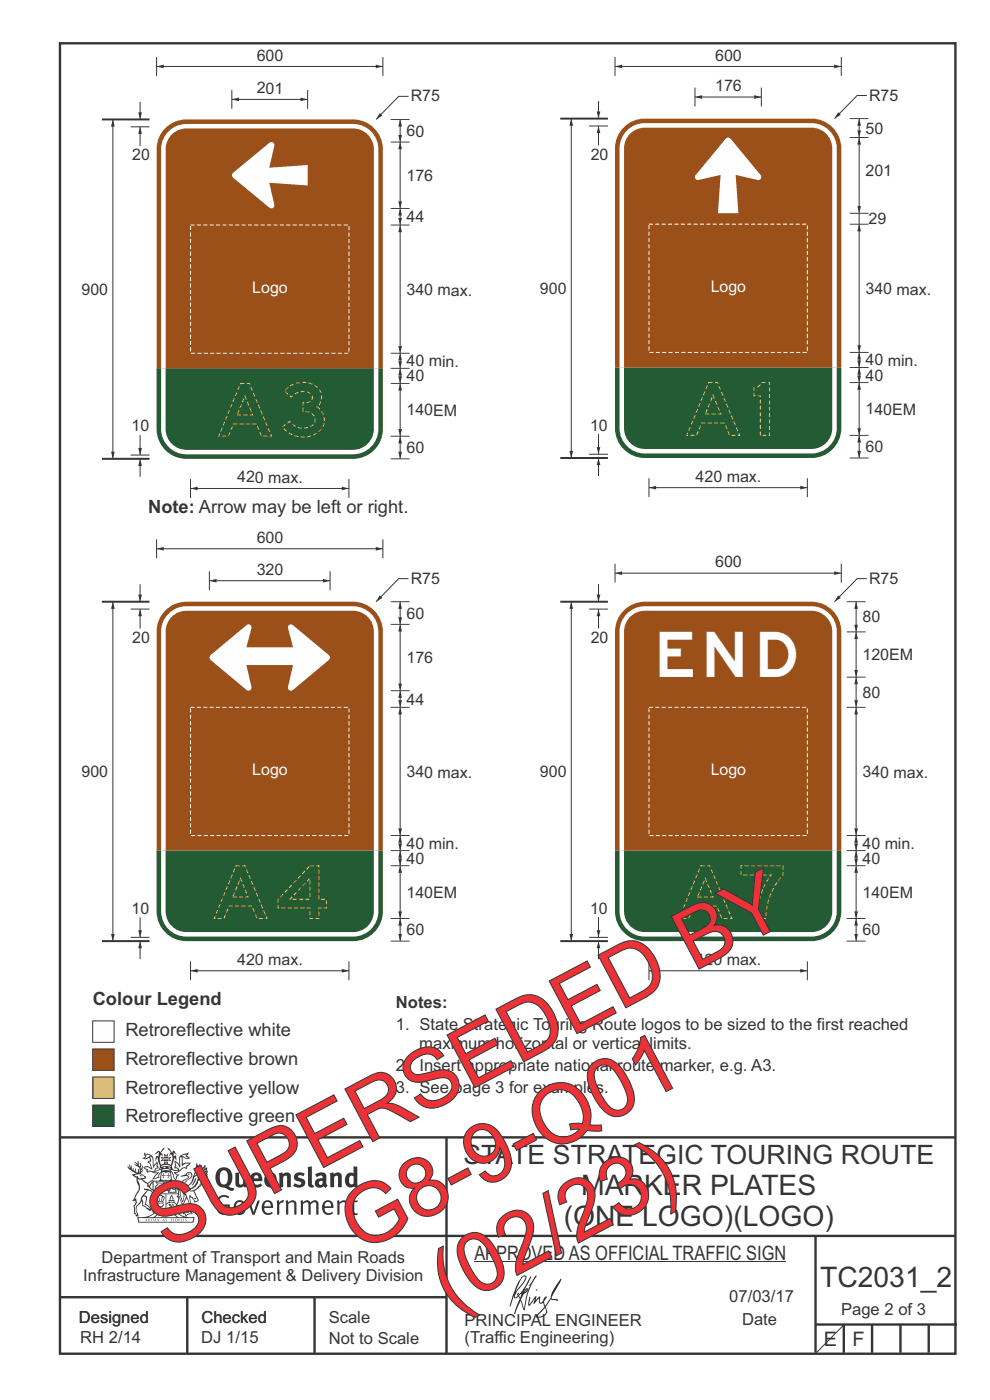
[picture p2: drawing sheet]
<svg xmlns="http://www.w3.org/2000/svg" width="210mm" height="297mm" viewBox="0 0 210 297" stroke-linecap="round" stroke-linejoin="round" font-family="sans-serif">
<g fill="none" stroke="#373435" stroke-width=".51">
<path d="M12.7 9.2h190v278h-190zM12.7 241.3h190M94.7 241.4v45.8M12.7 275.2h82M12.7 262.2h190.1M39.7 275.2v12M66.7 275.2v12M173 262.1v24.9M173 281h30M179 281v6M185 281v6M191 281v6"/>
<path d="M197 281v6"/>
</g>
<g fill="#373435">
<path d="M47 248.4a2.55 2.55 0 0 0 0 2.7l.3 .2a.81 .81 0 0 0 1-1v-.5a1.04 1.04 0 0 0-1.1-1.5zM46.3 248.1a1.82 1.82 0 0 1 2.1-.2 1.82 1.82 0 0 1 .9 1.8 2.29 2.29 0 0 1-.8 2l.7 .3h.5l-.2 .6a2.87 2.87 0 0 1-2-.7 2.12 2.12 0 0 1-1.7-3.1z" fill-rule="evenodd"/>
<path d="M49.9 248.9l.8-.2v2a.46 .46 0 0 0 .3 .6 .46 .46 0 0 0 .6-.3v-2.1l.7-.2v2.4l.2 .5-.5 .3-.3-.3a1.02 1.02 0 0 1-1.2 .3 1.02 1.02 0 0 1-.6-1.1z" fill-rule="evenodd"/>
<path d="M54 249.5l-.1 .5h.9a.49 .49 0 0 0-.2-.6 .49 .49 0 0 0-.6 .1zM53.4 249.1a1.34 1.34 0 0 1 1.6-.2 1.34 1.34 0 0 1 .6 1.5v.2h-1.7a.77 .77 0 0 0 .5 .8 .77 .77 0 0 0 .9-.4l.3 .5a1.59 1.59 0 0 1-2 .2 1.59 1.59 0 0 1-.5-2.1z" fill-rule="evenodd"/>
<path d="M57 249.5l-.1 .5h1a.49 .49 0 0 0-.2-.6 .49 .49 0 0 0-.7 .1zM56.4 249.1a1.34 1.34 0 0 1 1.6-.2 1.34 1.34 0 0 1 .7 1.5v.2h-1.8a.77 .77 0 0 0 .5 .8 .77 .77 0 0 0 .9-.4l.4 .5a1.59 1.59 0 0 1-2.1 .2 1.59 1.59 0 0 1-.5-2.1z" fill-rule="evenodd"/>
<path d="M59.2 248.9l.7-.2 .1 .4a.95 .95 0 0 1 1-.3 .95 .95 0 0 1 .7 .8v2.3h-.8v-2.3a.46 .46 0 0 0-.8 .1v2.2h-.8z" fill-rule="evenodd"/>
<path d="M62.6 249.1a1.75 1.75 0 0 1 2-.1l-.2 .5-.6-.2a.43 .43 0 0 0-.6 .3l.4 .3a1.04 1.04 0 0 1 1.2 1.1 1.04 1.04 0 0 1-1.4 1l-1.2-.4 .3-.6 1 .4 .4-.4a.88 .88 0 0 0-1-.5l-.4-.2-.1-.4z" fill-rule="evenodd"/>
<path d="M65.3 247.6l.8-.2 .1 3.8 .3 .2 .1 .4a.88 .88 0 0 1-1 0 .88 .88 0 0 1-.3-1z" fill-rule="evenodd"/>
<path d="M67.8 250.6a.43 .43 0 0 0-.1 .7 .43 .43 0 0 0 .7-.1v-.7zM66.8 249.1a1.7 1.7 0 0 1 2.4 .1v1.9l.3 .4-.4 .5-.5-.4a1.03 1.03 0 0 1-1.7-.1 1.03 1.03 0 0 1 .8-1.5h.7v-.4a.8 .8 0 0 0-1.2 .1z" fill-rule="evenodd"/>
<path d="M70 248.9l.7-.2 .1 .4a.95 .95 0 0 1 1-.3 .95 .95 0 0 1 .7 .8v2.3h-.8v-2.3a.46 .46 0 0 0-.8 .1v2.2h-.8z" fill-rule="evenodd"/>
<path d="M74.3 249.5a1.48 1.48 0 0 0 0 1.7h.5l.2-.1v-1.5l-.3-.2zM75 247.4l.8 .1 .1 4.4h-.7l-.1-.2a1.26 1.26 0 0 1-1.4 0 1.26 1.26 0 0 1-.5-1.3 1.29 1.29 0 0 1 .4-1.4 1.29 1.29 0 0 1 1.4-.1z" fill-rule="evenodd"/>
<path d="M46.4 253.9a1.72 1.72 0 0 1 2.3 0l-.3 .3a1.24 1.24 0 0 0-1.4-.2 1.24 1.24 0 0 0-.6 1.4 1.49 1.49 0 0 0 1.2 1.9l.7-.1v-1.3h-.8l-.1-.4h1.3v1.9a1.93 1.93 0 0 1-2.2 0 1.93 1.93 0 0 1-.7-2.2l.2-.8z" fill-rule="evenodd"/>
<path d="M50.4 255.1a1.65 1.65 0 0 0 .2 2.2 .99 .99 0 0 0 1-1.4 .78 .78 0 0 0-.4-.8 .78 .78 0 0 0-.8 0zM50 254.9a1.33 1.33 0 0 1 1.6-.1 1.33 1.33 0 0 1 .5 1.4 1.31 1.31 0 0 1-1.3 1.6 1.31 1.31 0 0 1-1.2-1.6v-.6z" fill-rule="evenodd"/>
<path d="M52.5 254.7l.4-.1 .9 2.6 .8-2.5h.5l-1.1 3h-.5z" fill-rule="evenodd"/>
<path d="M56.3 255.2l-.2 .7h1.3a.7 .7 0 0 0-.3-.8 .7 .7 0 0 0-.8 .1zM55.9 255a1.22 1.22 0 0 1 1.5-.2 1.22 1.22 0 0 1 .5 1.5h-1.8a.93 .93 0 0 0 .5 1 .93 .93 0 0 0 1.1-.2l.2 .3a1.43 1.43 0 0 1-1.8 .1 1.43 1.43 0 0 1-.6-1.7z" fill-rule="evenodd"/>
<path d="M58.7 254.7l.4-.1 .1 .5 .4-.4 .6-.1-.2 .5a.66 .66 0 0 0-.8 .7v1.9h-.4z" fill-rule="evenodd"/>
<path d="M60.6 254.7l.4-.1 .1 .5a.94 .94 0 0 1 1-.5 .94 .94 0 0 1 .8 .8v2.3h-.5l-.1-2.5a.81 .81 0 0 0-1.2 .3v2.2h-.4z" fill-rule="evenodd"/>
<path d="M63.7 254.7l.5-.1 .1 .5 .4-.3a.78 .78 0 0 1 1.1 .3 .9 .9 0 0 1 1-.5 .9 .9 0 0 1 .8 .8v2.3h-.5l-.1-2.5a.67 .67 0 0 0-1.1 .3v2.2h-.5v-2.4l-.4-.3-.7 .4v2.3h-.5z" fill-rule="evenodd"/>
<path d="M69 255.2l-.1 .7h1.3a.7 .7 0 0 0-.3-.8 .7 .7 0 0 0-.9 .1zM68.7 255a1.22 1.22 0 0 1 1.5-.2 1.22 1.22 0 0 1 .5 1.5h-1.8a.93 .93 0 0 0 .4 1 .93 .93 0 0 0 1.2-.2l.1 .3a1.44 1.44 0 0 1-1.7 .1 1.44 1.44 0 0 1-.6-1.7z" fill-rule="evenodd"/>
<path d="M71.4 254.7l.5-.1 .1 .5a.94 .94 0 0 1 1-.5 .94 .94 0 0 1 .8 .8v2.3h-.5l-.1-2.5a.81 .81 0 0 0-1.2 .3v2.2h-.4z" fill-rule="evenodd"/>
<path d="M74.7 253.9l.5-.1v.9h.7l-.1 .3h-.6v2.2l.1 .2h.5l.1 .3a.75 .75 0 0 1-1.2-.6v-2.1h-.4v-.3h.4z" fill-rule="evenodd"/>
<path d="M30.8 244.9l1.1 .3-.9 .5h-.4l.6-.5zM31.8 245.4h.2a2.44 2.44 0 0 1 .4 1.9l.1 .5 .7-1-.1 .6 .3 .3a.57 .57 0 0 0-.6 .7l-1-.1-.5 .2 .2-.5-.8-.3 .7-.1 .9 .5 .1-.1-.6-1.3-.2-.2h.5zM30.7 244.4l-.1 .5 .2 .4-.6 .4a1.04 1.04 0 0 0 1.4-.1l.2 .6-.3 .1-.2 .4a.94 .94 0 0 1 .8 1.1l-.2-.1a1.16 1.16 0 0 0-1.5-.1l.3 .4 .4 .2 .1 .5 .2 .1 .1-.2a.94 .94 0 0 1 1.1 .2l.8 .1-1.2 1.2a1.13 1.13 0 0 0 1.2-.2l.4-.1-.1-.4 .5-.8a.83 .83 0 0 0-.6 1.1l-.3-.1-.7 .4 1.1-1.4-.5 .1-.5-.1 1.3-.5-.1-.1-.9 .4v-.3l.2-.2 .3 .1 .1-.3-.2-.4v-.6l-.1-.4-.7 1v-.7a1.42 1.42 0 0 0-1.6-1.8z" fill-rule="evenodd"/>
<path d="M38.5 245.2l.5-.2 .7-.1-.6 .3 .8 .5h-.3zM38.3 245.5l.2-.1 .1 2a1.69 1.69 0 0 1 1.6-.6l-.8 .5 .1 .5a1.1 1.1 0 0 0-1.5 .6l-.1-.5-.2-.2h-.5l.3-.4-.3-.7a1.42 1.42 0 0 1 .8 1.1l.2-.1zM37.1 246.2l.1 1-.2 .3 .1 .4h.5l.1 .2a.96 .96 0 0 1-1.1-.1l-.1 .1a1.06 1.06 0 0 0 1.3 .2v.1a.72 .72 0 0 1-1 .2l.3 .5 .6 .2-.4 .2-.1 .6-.2-.3-.4-1.1-.4-.4 .4 .9a1.54 1.54 0 0 0 .7 1.2l.2-.3a.58 .58 0 0 1 .4-.8l.2-.1h-.3l-.5-.3 .9-.5a.93 .93 0 0 1 1.2-.5v.2l.2-.2 .1-.5a.99 .99 0 0 0 .7-.8l-1.3 .1-.3 .2-.1-1.4 .9 .4 .9-.3h-.4l-.5-.4 .4-.7-.6 .2a1.46 1.46 0 0 0-1.4 2.1v.4l-.2-.4z" fill-rule="evenodd"/>
<path d="M35.6 248.9l.2 .1-.1 .3 .4 .1h-.4v.6l-.1-.6h-.3l.3-.1z" fill-rule="evenodd"/>
<path d="M34.6 248.9l.2 .1v.3l.3 .1h-.3l-.1 .6v-.6h-.4l.4-.1z" fill-rule="evenodd"/>
<path d="M34.3 248.8a.57 .57 0 0 1 .9 .2 .57 .57 0 0 1 .9-.2l.2 1.4h-.2a.57 .57 0 0 1-.9 0 .69 .69 0 0 1-1.1 0zM34.2 248.1l-.3 2.1-.2 .4h3l-.2-.4-.3-2.1h-.2v.2l-.8-.1-.8 .1v-.2z" fill-rule="evenodd"/>
<path d="M34.2 252.4a.3 .3 0 0 0 .6 0 .3 .3 0 0 0-.6 0zM33.3 250.9l.3 .3-.3 .4a.79 .79 0 0 0 0 1.3l.8-.2-.1-.3a.55 .55 0 0 1-.7-.6l.1-.1 .2 .3 .3 .2 .8-.2-.4-.7 .4-.4-.7 .2zM33 250.7l1.1 .2 .9-.2-.4 .6 .4 1.2a.56 .56 0 0 1-.8 .3l-.2 .1a.73 .73 0 0 1-.9 .1 .73 .73 0 0 1-.3-1v-.4l.6-.4z" fill-rule="evenodd"/>
<path d="M35.6 251.8l.7-.4a.58 .58 0 0 1 1-.1 .58 .58 0 0 1-.4 .9l-.3-.3a.43 .43 0 0 1 .6-.4 .57 .57 0 0 0-.8 .2l-.2-.1-.3 .1 .4 .2a.55 .55 0 0 0 .9 .4v.5h-1.3l.3-.4-.1-.1-.6 .1 .2-.3-.2-.1zM35.4 251.8l-.1 .2a.39 .39 0 0 0 .2 .6h.3l-.2 .4h1.9l-.1-.8a.86 .86 0 0 0-.1-1.3 .86 .86 0 0 0-1.3 .4z" fill-rule="evenodd"/>
<path d="M36 254.8h.8v.2h-.8zM36.4 253.8l.2 .8h-.4zM36.4 253.5l-.3 .5-.1 .6h-.2v.4l-.7 .4 .2 .1a1.48 1.48 0 0 1 2.1 .2l.2-.1-.6-.5v-.5h-.2l-.1-.6z" fill-rule="evenodd"/>
<path d="M35.8 255.4l.4 .1 .1 .3 .3-.2-.2-.2a.38 .38 0 0 1 .5 .5l-.2-.2-.3 .2 .3 .2-.3 .3-.1-.4-.4 .4-.1-.2 .4-.3-.1-.1-.2 .1z" fill-rule="evenodd"/>
<path d="M34.5 254h.2v.2l-.2 .6h-.2zM33.6 255.3h.9v.2a.55 .55 0 0 1-.8 .4v-.2l-.2-.1zM33.4 254h.2l.2 .8h-.2zM33.6 255l.8-.1 .1 .2h-.8zM33.8 253.7h.5l-.2 1.1h-.1zM33.3 253.8l-.1 .3 .3 1.1a.48 .48 0 0 0-.1 .6 .48 .48 0 0 0 .5 .2h.5a.49 .49 0 0 0 .2-.8l.3-1.1-.1-.3a1.42 1.42 0 0 0-1.5 0z" fill-rule="evenodd"/>
<path d="M33.7 251.5l.4 .1 .1 .3h-.3z" fill-rule="evenodd"/>
<path d="M41.3 250.1l.3-.2-.2 .8-.6 .8h-.2l.5-.7z" fill-rule="evenodd"/>
<path d="M39.7 249l.3-.2 .5 .2a.88 .88 0 0 1-.6 1.1 1.22 1.22 0 0 0-.8 1.3l.5 .2a.72 .72 0 0 0 .9-.4l.5-.8 .2-.6 .8-.6v.2a2.85 2.85 0 0 1-2 2.9l.1 .1a2.13 2.13 0 0 0 1.9-1.5v-.3a2.01 2.01 0 0 0 .3-1.7l1.1-1.3-.4 1 .7-.5-.7 1 .8-.4-.8 .8 .7-.2-.9 .6 .8-.1-.8 .4h.7l-.8 .3 .3 .2h-.4l.2 .3h-.4l.2 .3h-.4l.1 .2h-.1a2.16 2.16 0 0 1-2 1.1l.1 .2 .4-.1a.76 .76 0 0 1 .7 .8l.5 1.2-.6 .2a1.45 1.45 0 0 0-1.1-1.3l.2 1.8-.1 1.8 .4 .3a1.07 1.07 0 0 0-1.2 .4v-.3l-.5-.2a.87 .87 0 0 1 1.1-.1v-.7a4.4 4.4 0 0 0-.6-3.1l-.1-.3h-.2a2.16 2.16 0 0 1-.7-2.2l.3-.4 1.2-.7a.55 .55 0 0 0-.4-.8zM37.8 252.4a.76 .76 0 0 1 .3 1.1l.6 1.6 .4-1.7 .2 .1a.61 .61 0 0 1-.1 .9l-.3 .8-.2 .1-.7-1.6-.3 .1a1.18 1.18 0 0 0 .1-1.4zM41.8 247.5l.2 .7 .3-.5v.6l.4-.5a1.9 1.9 0 0 1-1.2 1.4l-.3 .3zM38.2 249.6l1.4-.2 .2 .2v.3l-.5 .2a1.26 1.26 0 0 0-.9 1.9l.2 .7a1.84 1.84 0 0 1 .1 2.1l-.4-1.4a.96 .96 0 0 0-.4-1.2l-.4 .2a.78 .78 0 0 1 0 1.3l.1 .3h.4l.4 1.1a.38 .38 0 0 0 .2 .4 .38 .38 0 0 0 .4-.1l.6-1.2a2.94 2.94 0 0 1 .4 2.5l-.1 .4h-.8l-.3 .4v.2l.4-.1 .1 .4 .2 .1a1.02 1.02 0 0 1 1.3-.5v-.4l-.3-.1 .1-1.8-.3-1.3h.1a1.14 1.14 0 0 1 .8 1 .63 .63 0 0 0 .8-.2 .63 .63 0 0 0-.2-.9l-.6-1.2 .9-.6 .2-.4h.3l-.1-.2h.4l-.1-.3h.3l-.1-.3 .5-.1-.2-.2 .6-.4v-.2h-.2l.4-.5h-.3l.3-.5-.4 .1 .4-.5v-.3l-.3 .2 .2-.7-.1-.2-.4 .3v-.8l-.6 .8-.2-.8-.2 .5-.3-.7-.1 .6-.5-.8-.1 1.4-.6 1.8a1.81 1.81 0 0 1-1 1.5l-.6-.2a1.75 1.75 0 0 1 1.1-1.2 .75 .75 0 0 0 .1-1.3 .75 .75 0 0 0-1.2 .4z" fill-rule="evenodd"/>
<path d="M41.2 254.1h.3l.2 .2-.4 .1z" fill-rule="evenodd"/>
<path d="M29.4 258.4h11.6l-.1 .8h-11.4zM31.3 258.2l.5-.1a2.48 2.48 0 0 0 1.4-1.3l.3 .5-.5 .6-.5 .3zM32.5 256.6l.3-.2 .2 .1-.3 .7zM37.2 256.8a2.65 2.65 0 0 0 1.8 1.4h-1.1l-.5-.3-.5-.6zM37.4 256.5l.2-.1 .3 .2-.3 .6zM29.2 258.2l.1 1.2h11.8l.2-1.1-.2-.1a4.1 4.1 0 0 1-3.3-.9l.3-.4-.1-.6a1.06 1.06 0 0 0-1.3 1l.2 .4 .6 .5h-4.7l.3-.1a.84 .84 0 0 0 .6-.8 .84 .84 0 0 0-.5-.8l-.3-.2h-.5l-.1 .6 .3 .4a4.2 4.2 0 0 1-3.4 .9z" fill-rule="evenodd"/>
<path d="M31 258.7l.1 .2h-.2zM31 258.5l-.3 .6 .4-.2 .2 .2z" fill-rule="evenodd"/>
<path d="M31.3 258.6h.3v.4a.25 .25 0 0 0 .2-.1 .25 .25 0 0 0-.1-.3h.1a.29 .29 0 0 1 0 .4 .29 .29 0 0 1-.4 0 .29 .29 0 0 1 0-.4z" fill-rule="evenodd"/>
<path d="M32.2 258.6a.22 .22 0 0 1 .3 .2 .22 .22 0 0 1-.3 .2zM32 258.6l.1 .4a.33 .33 0 0 0 .4 0 .33 .33 0 0 0 0-.4 .33 .33 0 0 0-.5 0z" fill-rule="evenodd"/>
<path d="M32.9 258.7l.1 .2h-.2zM32.9 258.5l-.2 .6 .3-.2 .2 .2z" fill-rule="evenodd"/>
<path d="M33.3 258.6h.2l.1 .1 .2-.1-.2 .2 .2 .3-.3-.3-.1 .3h-.1l.2-.3z" fill-rule="evenodd"/>
<path d="M34.7 258.7l.1 .2h-.2zM34.7 258.5l-.3 .6 .4-.2 .2 .2z" fill-rule="evenodd"/>
<path d="M35 258.5h.5l-.2 .1v.5h-.2l.1-.5z" fill-rule="evenodd"/>
<path d="M36.2 258.6l.3-.1-.1 .1v.2h.1h-.1v.3h-.2z" fill-rule="evenodd"/>
<path d="M36.7 258.6h.2v.5h-.2z" fill-rule="evenodd"/>
<path d="M37.3 258.6a.22 .22 0 0 1 .3 .2 .22 .22 0 0 1-.3 .2zM37.1 258.6v.4a.33 .33 0 0 0 .5 0 .33 .33 0 0 0 0-.4 .33 .33 0 0 0-.5 0z" fill-rule="evenodd"/>
<path d="M37.8 258.6l.4-.1-.2 .1v.2h.1h-.1v.2l.2 .1h-.4z" fill-rule="evenodd"/>
<path d="M38.4 258.6h.2l-.1 .4 .2 .1h-.3z" fill-rule="evenodd"/>
<path d="M38.9 258.6h.2v.5h-.2z" fill-rule="evenodd"/>
<path d="M39.3 258.6h.2h-.1l.2 .3-.2 .2-.1-.1v-.1l.2 .1z" fill-rule="evenodd"/>
<path d="M34.2 247.4a1.51 1.51 0 0 1 2 .2 2.67 2.67 0 0 0-2.1 0zM35.7 247.6l.4 .1 .1 .3-.4-.1zM34.6 247.6h.5l.1 .2h-.4zM34 247.8l.3 .2h-.3zM34.9 246.9l.3-.2 .3 .2zM34.9 245.6l.2 .1v.3h-.2zM35 245.1l.2 .2 .2-.2-.1 .3h-.2zM35.1 246.3h.2l.1 .4-.2-.2-.2 .2zM35.3 245.7l.2-.1v.4h-.2zM34.4 245.7h.3l.1 .3-.4 .1 .2-.2zM35.7 245.7h.3l-.2 .2 .2 .2-.4-.1zM32.7 244.9l1-.5-.1 1-.2-.2-.3 .2-.3 1.1 .5-1 .3 .9a1.84 1.84 0 0 1 .2 1.7l.4 .1a2.48 2.48 0 0 1 2.2 0l.2-.2-.2-.7 .7-1.8 .4 .7-.2-1-.2-.1-.2 .3v-.9l.6 .4-.6-.8-.3 .1-.1 .4-.5-.9-.5-.3 .2 .5 .6 .5-.5 .8 .4-.4a2.06 2.06 0 0 1 0 2.3l-.5-.2-.2-.6 .1-.1 .8 .2-.4-.5 .4-.5-.7 .2-.2-.2 .2-.7-.5 .4-.5-.4 .2 .7-.2 .2-.7-.2 .4 .5-.4 .5 .8-.2 .1 .1-.2 .6-.5 .2a2.02 2.02 0 0 1 0-2.2l.3 .5-.1-.7-.3-.1 .8-1.2-.4 .3-.5 .8-.2-.3a.8 .8 0 0 0-.8 .5z" fill-rule="evenodd"/>
<path d="M29.2 250.1l.3 .1a.61 .61 0 0 1 .8 .4l.3 .2a.8 .8 0 0 1 .6 1l.4 .1 .5 .5a1 1 0 0 1 .5 1.1l-.1 .7v-.5h-.1a.96 .96 0 0 0-.8-1.3l-.2-.2h-.7l-.1-.1-.1 .1 .1 .3h.6l-1.2 1.3-.2 1-.4 .6a1.33 1.33 0 0 0-.5 1.8l.2 .5a1.26 1.26 0 0 1-.5-1.5l-.1-.3a1.56 1.56 0 0 0 .4-1.7l-.3 .2 .2-.5a3.2 3.2 0 0 0 .7-3zM30.4 253.9h.4a2.06 2.06 0 0 1-.1 1.6l.7 .5 .4 .4-.6-.1-.8-.6-.1-.9a.51 .51 0 0 1 .1-.9zM28.6 249.3a1.52 1.52 0 0 1 2.1 .5l-1.1 .2-.2-.1-.1-.4h-.5zM27.5 247v.8l-.3-.4h-.1a3.1 3.1 0 0 0 1.9 1.6l-1 .1 .5 .6 .5 .1 .1 1.1a1.84 1.84 0 0 1-.3 2.5l-.4 .9-.3 .4 .2 .1 .4-.1 .1 .4-.2 .5-.3 .2 .1 1.7h.2l.3 .5 .1 .1 .4-.1-.1-.5a1.3 1.3 0 0 1-.1-1.7l.9-1 .1 1.1 .6 .2 .5 .5 .1-.1 .2 .3h.5a1.85 1.85 0 0 0-1.2-1.4l.1-.3a1.39 1.39 0 0 0 0-1.4l-.5-.1 .5-.5a.66 .66 0 0 1 .9-.4 .66 .66 0 0 1 .3 .9l-.1 .4 .2-.1v.2l-.1 .3 .2 .5 .1-.3a2.24 2.24 0 0 0 .1-2.2 .73 .73 0 0 1-.7-.7 .73 .73 0 0 1 .6-.7v-.2a.94 .94 0 0 0-.9 .8 .48 .48 0 0 1-.1-.6 .48 .48 0 0 1 .5-.2l.5-.3a.51 .51 0 0 0-.8 .2l-.5 .2-1-.8h.6l.2-.5-1.2-.7 .5-.5v-.3l-.5 .4 .1-.2a.69 .69 0 0 0 .2-1v.4l-.2 .3v-1.1l-.3-.2 .1 .6-.1 .2-.4-1.3v.7l-.6-.4 .5 .7-.6-.2 .3 .3a1 1 0 0 1 .7 1.4l-.2-.8v.9l-.5-.2v-.8l-.2 .7-.2-.1-.1-.6-.2 .4-.2-.2 .1-.7-.2 .5z" fill-rule="evenodd"/>
<path d="M29.6 249.4l.2-.1 .3 .2z" fill-rule="evenodd"/>
<path d="M32.4 250.5h5.6v2l-.2-.1v-1.7h-5.2v2.5h5.2v-.8l.1 .2-.1 1.1v-.3h-2.5v4a4.1 4.1 0 0 0 2.6-3.6l.1-.1a4 4 0 0 1-2.8 3.9 4.2 4.2 0 0 1-2.8-4.7l.1 1.2 .1-.1a3.8 3.8 0 0 0 2.5 3.4v-4h-2.5l-.2-.9z" fill-rule="evenodd"/>
<circle cx="40" cy="249.1" r=".17"/>
</g>
<path d="M100.6 267.7h66.2" fill="none" stroke="#373435" stroke-width=".21"/>
<g fill="#252726">
<path d="M111.6 273.7l.2-.2-.5 .7zM110.4 274.5l.3 .1-.3 .7-.3-.4zM110.9 270.9l.5-.1a9.3 9.3 0 0 1-2 3.2l-.1 .2 1-2.5zM110.6 271a14.7 14.7 0 0 0-2.2 4.9l-.3 1.2 .1 .1 .8-2.4a.42 .42 0 0 0 .2 .7 .42 .42 0 0 0 .6-.3l.2-.2 .2 .6-1.1 3.1h.2l1.1-2.8 .6 1.9 .2 .2 .2-.5a13.5 13.5 0 0 1 2-6.2l.5-.5-.2-.2-1.6 2.1 .4-.1a14.9 14.9 0 0 0-1.3 5.1l-.4-1.2a1.39 1.39 0 0 1 .2-1.8l.1-.2a.92 .92 0 0 0 .8-1.2 .75 .75 0 0 0-.7 .7l-.2 .2 1.6-3.4h-.1l-.4 .7a10.5 10.5 0 0 1-2.2 3.2l.2-.4a.32 .32 0 0 0-.4 .2 .32 .32 0 0 0 .1 .4l-.5 .4a3.2 3.2 0 0 1 1.1-2.3l.5-.6a2.49 2.49 0 0 0 .7-1.6l-.3-.2z" fill-rule="evenodd"/>
<path d="M115.6 277.5a1.15 1.15 0 0 1 .1 1.3 1.15 1.15 0 0 1-1.2 .5h-.5zM112.3 275.1l-.3 1.7 .3 .2 1.2-1.5-.3 1.1 1.1-1.2a.94 .94 0 0 0 .4 1.2l.5-.3 .3 .9-1.2 1.3a.98 .98 0 0 0-.5 1 1.9 1.9 0 0 0 2.3-1.3l-.1-.3a1.02 1.02 0 0 1 .3-1.4l.5-.9 1.5 .3-.2-.5v.3l-1.1-.2v-.2l2-3.6 .1-.3-.1-.1-1.8 2.7a6.6 6.6 0 0 1-1.5 3l-.2-.2a1.01 1.01 0 0 1 .4-1.4l.1-.2-.3-.2-.3 .5-.2 .5-.5 .4-.2-.4 .1-.9-.2-.1-.8 .9 .2-.9h-.1l-1.4 1.7 .2-1.4v-.1z" fill-rule="evenodd"/>
<path d="M113.7 273.5l.3 .3h-.3z" fill-rule="evenodd"/>
</g>
<path d="M19.7 216.6h4.5v4.5h-4.5z" fill-rule="evenodd" fill="#fefefe" stroke="#373435" stroke-width=".21"/>
<path d="M19.7 222.5h4.5v4.6h-4.5z" fill-rule="evenodd" fill="#9b5019" stroke="#373435" stroke-width=".21"/>
<path d="M19.7 228.5h4.5v4.5h-4.5z" fill-rule="evenodd" fill="#fad716" stroke="#373435" stroke-width=".21"/>
<path d="M19.7 234.4h4.5v4.6h-4.5z" fill-rule="evenodd" fill="#225b34" stroke="#373435" stroke-width=".21"/>
<path d="M33.2 14.1h48M179 281.1l-6 6" fill="none" stroke="#373435" stroke-width=".21"/>
<g fill="#373435">
<path d="M79.7 13.7l1.5 .4-1.5 .4z"/>
<path d="M33.2 14.1l1.5-.4v.8z"/>
</g>
<path d="M33.2 12.1v4M81.2 12.1v4M49.2 21.1h16.1" fill="none" stroke="#373435" stroke-width=".21"/>
<g fill="#373435">
<path d="M63.7 20.7l1.6 .4-1.6 .4z"/>
<path d="M49.2 21.1l1.5-.4v.8z"/>
</g>
<path d="M49.2 19.1v4M65.3 19.1v4M86.6 20.4h-2l-4.8 4.9" fill="none" stroke="#373435" stroke-width=".21"/>
<path d="M80.6 24l.5 .5-1.3 .8z" fill="#373435"/>
<path d="M40.4 103.6h33.6" fill="none" stroke="#373435" stroke-width=".21"/>
<g fill="#373435">
<path d="M72.5 103.2l1.5 .4-1.5 .4z"/>
<path d="M40.4 103.6l1.5-.4v.8z"/>
</g>
<path d="M40.4 101.6v4M74 101.6v4" fill="none" stroke="#373435" stroke-width=".21"/>
<path d="M33.2 78.1h48v12.9a6.3 6.3 0 0 1-6.3 6.3h-35.4a6.3 6.3 0 0 1-6.3-6.3z" fill-rule="evenodd" fill="#225b34"/>
<path d="M35.1 27.2a6.3 6.3 0 0 1 4.4-1.9h35.4a6.3 6.3 0 0 1 6.3 6.3v46.5h-48v-46.5a6.3 6.3 0 0 1 1.9-4.4z" fill-rule="evenodd" fill="#9b5019"/>
<g fill="#fefefe">
<path d="M34.2 78.1h46.1v12.9a5.4 5.4 0 0 1-5.4 5.4h-35.4a5.4 5.4 0 0 1-5.3-5.4z" fill-rule="evenodd"/>
<path d="M35.7 27.9a5.3 5.3 0 0 1 3.8-1.6h35.4a5.4 5.4 0 0 1 5.4 5.3v46.5h-46.1v-46.5a5.3 5.3 0 0 1 1.5-3.7z" fill-rule="evenodd"/>
</g>
<path d="M35.1 78.1h44.2v12.9a4.4 4.4 0 0 1-4.4 4.4h-35.4a4.4 4.4 0 0 1-4.4-4.4z" fill-rule="evenodd" fill="#225b34"/>
<path d="M36.7 28.3a4.4 4.4 0 0 1 2.8-1h35.4a4.4 4.4 0 0 1 4.4 4.3v46.5h-44.2v-46.5a4.4 4.4 0 0 1 1.6-3.3z" fill-rule="evenodd" fill="#9b5019"/>
<path d="M49.4 36.7l7.7-6.4a.64 .64 0 0 1 .8-.1 .64 .64 0 0 1 .3 .7l-1.1 4.7 8.2-.6v4.4l-8.2-.6 1.1 4.6a.64 .64 0 0 1-.3 .7 .64 .64 0 0 1-.8 0l-7.7-6.5a.61 .61 0 0 1 0-.9z" fill-rule="evenodd" fill="#fefefe"/>
<path d="M40.4 47.7h33.6v27.2h-33.6z" fill="none" stroke="#fefefe" stroke-width=".21" stroke-dasharray=".8 .5" stroke-linecap="butt"/>
<path d="M29.7 97.3v3.9" fill="none" stroke="#373435" stroke-width=".21"/>
<path d="M29.7 97.3l.4 1.5h-.8z" fill="#373435"/>
<path d="M29.7 26.9v4.1" fill="none" stroke="#373435" stroke-width=".21"/>
<path d="M29.7 26.9l.4 1.5h-.8z" fill="#373435"/>
<path d="M29.7 21.6v3.7" fill="none" stroke="#373435" stroke-width=".21"/>
<path d="M29.3 23.8h.8l-.4 1.5z" fill="#373435"/>
<path d="M29.7 92.3v4.2" fill="none" stroke="#373435" stroke-width=".21"/>
<path d="M29.3 95h.8l-.4 1.5z" fill="#373435"/>
<path d="M23.9 25.3v72M27.7 26.9h4M27.7 96.5h4" fill="none" stroke="#373435" stroke-width=".21"/>
<g fill="#373435">
<path d="M23.5 95.8h.8l-.4 1.5z"/>
<path d="M23.9 25.3l.4 1.5h-.8z"/>
</g>
<path d="M21.6 25.3h10.1M82.9 78.1h4M82.9 74.9h4M84.9 74.9v3.2M21.6 97.3h10.1" fill="none" stroke="#373435" stroke-width=".21"/>
<g fill="#373435">
<path d="M84.5 76.6h.8l-.4 1.5z"/>
<path d="M84.9 74.9l.4 1.5h-.8z"/>
</g>
<path d="M84.9 47.7v27.2" fill="none" stroke="#373435" stroke-width=".21"/>
<g fill="#373435">
<path d="M84.5 73.4h.8l-.4 1.5z"/>
<path d="M84.9 47.7l.4 1.5h-.8z"/>
</g>
<path d="M84.9 30.1v14.1M82.9 44.2h4" fill="none" stroke="#373435" stroke-width=".21"/>
<g fill="#373435">
<path d="M84.5 42.7h.8l-.4 1.5z"/>
<path d="M84.9 30.1l.4 1.5h-.8z"/>
</g>
<path d="M82.9 47.7h4M84.9 44.2v3.5" fill="none" stroke="#373435" stroke-width=".21"/>
<g fill="#373435">
<path d="M84.5 46.2h.8l-.4 1.5z"/>
<path d="M84.9 44.2l.4 1.5h-.8z"/>
</g>
<path d="M82.9 30.1h4M82.9 25.3h4M84.9 25.3v4.8" fill="none" stroke="#373435" stroke-width=".21"/>
<g fill="#373435">
<path d="M84.5 28.6h.8l-.4 1.5z"/>
<path d="M84.9 25.3l.4 1.5h-.8z"/>
</g>
<path d="M82.9 97.3h4M82.9 92.5h4M84.9 92.5v4.8" fill="none" stroke="#373435" stroke-width=".21"/>
<g fill="#373435">
<path d="M84.5 95.8h.8l-.4 1.5z"/>
<path d="M84.9 92.5l.4 1.5h-.8z"/>
</g>
<path d="M84.9 81.3v11.2" fill="none" stroke="#373435" stroke-width=".21"/>
<g fill="#373435">
<path d="M84.5 91h.8l-.4 1.5z"/>
<path d="M84.9 81.3l.4 1.5h-.8z"/>
</g>
<path d="M84.9 78.1v3.2M82.9 81.3h4" fill="none" stroke="#373435" stroke-width=".21"/>
<g fill="#373435">
<path d="M84.5 79.8h.8l-.4 1.5z"/>
<path d="M84.9 78.1l.4 1.5h-.8z"/>
</g>
<path d="M33.2 116.4h48" fill="none" stroke="#373435" stroke-width=".21"/>
<g fill="#373435">
<path d="M79.7 116l1.5 .4-1.5 .4z"/>
<path d="M33.2 116.4l1.5-.4v.8z"/>
</g>
<path d="M33.2 114.4v4M81.2 114.4v4M86.6 122.8h-2l-4.8 4.9" fill="none" stroke="#373435" stroke-width=".21"/>
<path d="M80.6 126.3l.5 .5-1.3 .9z" fill="#373435"/>
<path d="M40.4 205.9h33.6" fill="none" stroke="#373435" stroke-width=".21"/>
<g fill="#373435">
<path d="M72.5 205.6l1.5 .3-1.5 .4z"/>
<path d="M40.4 205.9l1.5-.3v.7z"/>
</g>
<path d="M40.4 203.9v4M74 203.9v4" fill="none" stroke="#373435" stroke-width=".21"/>
<path d="M33.2 180.5h48v12.8a6.3 6.3 0 0 1-6.3 6.4h-35.4a6.3 6.3 0 0 1-6.3-6.4z" fill-rule="evenodd" fill="#225b34"/>
<path d="M35.1 129.5a6.3 6.3 0 0 1 4.4-1.8h35.4a6.3 6.3 0 0 1 6.3 6.3v46.5h-48v-46.5a6.3 6.3 0 0 1 1.9-4.5z" fill-rule="evenodd" fill="#9b5019"/>
<g fill="#fefefe">
<path d="M34.2 180.5h46.1v12.8a5.4 5.4 0 0 1-5.4 5.4h-35.4a5.4 5.4 0 0 1-5.3-5.4z" fill-rule="evenodd"/>
<path d="M35.7 130.2a5.3 5.3 0 0 1 3.8-1.6h35.4a5.4 5.4 0 0 1 5.4 5.4v46.5h-46.1v-46.5a5.3 5.3 0 0 1 1.5-3.8z" fill-rule="evenodd"/>
</g>
<path d="M35.1 180.5h44.2v12.8a4.4 4.4 0 0 1-4.4 4.4h-35.4a4.4 4.4 0 0 1-4.4-4.4z" fill-rule="evenodd" fill="#225b34"/>
<path d="M36.2 131.1a4.4 4.4 0 0 1 3.3-1.5h35.4a4.4 4.4 0 0 1 4.4 4.4v46.5h-44.2v-46.5a4.4 4.4 0 0 1 1.1-2.9z" fill-rule="evenodd" fill="#9b5019"/>
<path d="M40.4 150.1h33.6v27.2h-33.6z" fill="none" stroke="#fefefe" stroke-width=".21" stroke-dasharray=".8 .5" stroke-linecap="butt"/>
<path d="M29.7 199.7v3.8" fill="none" stroke="#373435" stroke-width=".21"/>
<path d="M29.7 199.7l.4 1.5h-.8z" fill="#373435"/>
<path d="M29.7 129.2v4.1" fill="none" stroke="#373435" stroke-width=".21"/>
<path d="M29.7 129.2l.4 1.5h-.8z" fill="#373435"/>
<path d="M29.7 123.9v3.8" fill="none" stroke="#373435" stroke-width=".21"/>
<path d="M29.3 126.1h.8l-.4 1.6z" fill="#373435"/>
<path d="M29.7 194.6v4.3" fill="none" stroke="#373435" stroke-width=".21"/>
<path d="M29.3 197.3h.8l-.4 1.6z" fill="#373435"/>
<path d="M23.9 127.7v72M27.7 129.2h4M27.7 198.9h4" fill="none" stroke="#373435" stroke-width=".21"/>
<g fill="#373435">
<path d="M23.5 198.1h.8l-.4 1.6z"/>
<path d="M23.9 127.7l.4 1.5h-.8z"/>
</g>
<path d="M21.6 127.7h10.1M82.9 177.3h4M84.9 177.3v3.2M21.6 199.7h10.1M82.9 180.5h4" fill="none" stroke="#373435" stroke-width=".21"/>
<g fill="#373435">
<path d="M84.5 178.9h.8l-.4 1.6z"/>
<path d="M84.9 177.3l.4 1.5h-.8z"/>
</g>
<path d="M84.9 150.1v27.2" fill="none" stroke="#373435" stroke-width=".21"/>
<g fill="#373435">
<path d="M84.5 175.7h.8l-.4 1.6z"/>
<path d="M84.9 150.1l.4 1.5h-.8z"/>
</g>
<path d="M84.9 132.5v14M82.9 146.5h4" fill="none" stroke="#373435" stroke-width=".21"/>
<g fill="#373435">
<path d="M84.5 145h.8l-.4 1.5z"/>
<path d="M84.9 132.5l.4 1.5h-.8z"/>
</g>
<path d="M82.9 150.1h4M84.9 146.5v3.6" fill="none" stroke="#373435" stroke-width=".21"/>
<g fill="#373435">
<path d="M84.5 148.5h.8l-.4 1.6z"/>
<path d="M84.9 146.5l.4 1.5h-.8z"/>
</g>
<path d="M82.9 132.5h4M82.9 127.7h4M84.9 127.7v4.8" fill="none" stroke="#373435" stroke-width=".21"/>
<g fill="#373435">
<path d="M84.5 130.9h.8l-.4 1.6z"/>
<path d="M84.9 127.7l.4 1.5h-.8z"/>
</g>
<path d="M82.9 194.9h4M82.9 199.7h4M84.9 194.9v4.8" fill="none" stroke="#373435" stroke-width=".21"/>
<g fill="#373435">
<path d="M84.5 198.1h.8l-.4 1.6z"/>
<path d="M84.9 194.9l.4 1.5h-.8z"/>
</g>
<path d="M84.9 183.7v11.2" fill="none" stroke="#373435" stroke-width=".21"/>
<g fill="#373435">
<path d="M84.5 193.3h.8l-.4 1.6z"/>
<path d="M84.9 183.7l.4 1.5h-.8z"/>
</g>
<path d="M82.9 183.7h4M84.9 180.5v3.2" fill="none" stroke="#373435" stroke-width=".21"/>
<g fill="#373435">
<path d="M84.5 182.1h.8l-.4 1.6z"/>
<path d="M84.9 180.5l.4 1.5h-.8z"/>
</g>
<path d="M44.4 123.2h25.6" fill="none" stroke="#373435" stroke-width=".21"/>
<g fill="#373435">
<path d="M68.5 122.8l1.5 .4-1.5 .4z"/>
<path d="M44.4 123.2l1.5-.4v.8z"/>
</g>
<path d="M44.4 121.2v4M70 121.2v4" fill="none" stroke="#373435" stroke-width=".21"/>
<path d="M44.7 139l7.6-6.4a.63 .63 0 0 1 .7-.1 .63 .63 0 0 1 .3 .7l-1 4.1h9.9l-1.1-4.1a.64 .64 0 0 1 .3-.7 .64 .64 0 0 1 .7 .1l7.7 6.5a.61 .61 0 0 1 0 .9l-7.7 6.4a.63 .63 0 0 1-.7 0 .63 .63 0 0 1-.3-.7l1.1-4.6h-9.9l1 4.6a.64 .64 0 0 1-.3 .7 .64 .64 0 0 1-.7 0l-7.7-6.5a.61 .61 0 0 1 .1-.9z" fill-rule="evenodd" fill="#fefefe"/>
<path d="M130.5 121.6h48" fill="none" stroke="#373435" stroke-width=".21"/>
<g fill="#373435">
<path d="M176.9 121.2l1.6 .4-1.6 .4z"/>
<path d="M130.5 121.6l1.5-.4v.8z"/>
</g>
<path d="M130.5 119.6v4M178.5 119.6v4M183.9 122.8h-2.1l-4.8 4.9" fill="none" stroke="#373435" stroke-width=".21"/>
<path d="M177.8 126.3l.6 .5-1.4 .9z" fill="#373435"/>
<path d="M137.7 205.9h33.6" fill="none" stroke="#373435" stroke-width=".21"/>
<g fill="#373435">
<path d="M169.7 205.6l1.6 .3-1.6 .4z"/>
<path d="M137.7 205.9l1.5-.3v.7z"/>
</g>
<path d="M137.7 203.9v4M171.3 203.9v4" fill="none" stroke="#373435" stroke-width=".21"/>
<path d="M130.5 180.5h48v12.8a6.3 6.3 0 0 1-6.3 6.4h-35.4a6.3 6.3 0 0 1-6.3-6.4z" fill-rule="evenodd" fill="#225b34"/>
<path d="M132.3 129.5a6.3 6.3 0 0 1 4.5-1.8h35.4a6.3 6.3 0 0 1 6.3 6.3v46.5h-48v-46.5a6.3 6.3 0 0 1 1.8-4.5z" fill-rule="evenodd" fill="#9b5019"/>
<g fill="#fefefe">
<path d="M131.4 180.5h46.1v12.8a5.4 5.4 0 0 1-5.3 5.4h-35.4a5.4 5.4 0 0 1-5.4-5.4z" fill-rule="evenodd"/>
<path d="M133 130.2a5.3 5.3 0 0 1 3.8-1.6h35.4a5.4 5.4 0 0 1 5.3 5.4v46.5h-46.1v-46.5a5.3 5.3 0 0 1 1.6-3.8z" fill-rule="evenodd"/>
</g>
<path d="M132.4 180.5h44.1v12.8a4.4 4.4 0 0 1-4.3 4.4h-35.4a4.4 4.4 0 0 1-4.4-4.4z" fill-rule="evenodd" fill="#225b34"/>
<path d="M133.4 131.1a4.4 4.4 0 0 1 3.4-1.5h35.4a4.4 4.4 0 0 1 4.3 4.4v46.5h-44.1v-46.5a4.4 4.4 0 0 1 1-2.9z" fill-rule="evenodd" fill="#9b5019"/>
<path d="M137.7 150.1h33.6v27.2h-33.6z" fill="none" stroke="#fefefe" stroke-width=".21" stroke-dasharray=".8 .5" stroke-linecap="butt"/>
<path d="M127 199.7v3.8" fill="none" stroke="#373435" stroke-width=".21"/>
<path d="M127 199.7l.3 1.5h-.7z" fill="#373435"/>
<path d="M127 129.2v4.1" fill="none" stroke="#373435" stroke-width=".21"/>
<path d="M127 129.2l.3 1.5h-.7z" fill="#373435"/>
<path d="M127 123.9v3.8" fill="none" stroke="#373435" stroke-width=".21"/>
<path d="M126.6 126.1h.7l-.3 1.6z" fill="#373435"/>
<path d="M127 194.6v4.3" fill="none" stroke="#373435" stroke-width=".21"/>
<path d="M126.6 197.3h.7l-.3 1.6z" fill="#373435"/>
<path d="M121.2 127.7v72M125 129.2h4M125 198.9h4" fill="none" stroke="#373435" stroke-width=".21"/>
<g fill="#373435">
<path d="M120.8 198.1h.8l-.4 1.6z"/>
<path d="M121.2 127.7l.4 1.5h-.8z"/>
</g>
<path d="M118.9 127.7h10.1M181.6 134.1v9.6M179.6 143.7h4M118.9 199.7h10.1" fill="none" stroke="#373435" stroke-width=".21"/>
<g fill="#373435">
<path d="M181.2 142.1h.8l-.4 1.6z"/>
<path d="M181.6 134.1l.4 1.5h-.8z"/>
</g>
<path d="M179.6 150.1h4M181.6 143.7v6.4" fill="none" stroke="#373435" stroke-width=".21"/>
<g fill="#373435">
<path d="M181.2 148.5h.8l-.4 1.6z"/>
<path d="M181.6 143.7l.4 1.5h-.8z"/>
</g>
<path d="M179.6 134.1h4M179.6 127.7h4M181.6 127.7v6.4" fill="none" stroke="#373435" stroke-width=".21"/>
<g fill="#373435">
<path d="M181.2 132.5h.8l-.4 1.6z"/>
<path d="M181.6 127.7l.4 1.5h-.8z"/>
</g>
<path d="M179.6 177.3h4M181.6 177.3v3.2M179.6 180.5h4" fill="none" stroke="#373435" stroke-width=".21"/>
<g fill="#373435">
<path d="M181.2 178.9h.8l-.4 1.6z"/>
<path d="M181.6 177.3l.4 1.5h-.8z"/>
</g>
<path d="M181.6 150.1v27.2" fill="none" stroke="#373435" stroke-width=".21"/>
<g fill="#373435">
<path d="M181.2 175.7h.8l-.4 1.6z"/>
<path d="M181.6 150.1l.4 1.5h-.8z"/>
</g>
<path d="M179.6 199.7h4M179.6 194.9h4M181.6 194.9v4.8" fill="none" stroke="#373435" stroke-width=".21"/>
<g fill="#373435">
<path d="M181.2 198.1h.8l-.4 1.6z"/>
<path d="M181.6 194.9l.4 1.5h-.8z"/>
</g>
<path d="M181.6 183.7v11.2" fill="none" stroke="#373435" stroke-width=".21"/>
<g fill="#373435">
<path d="M181.2 193.3h.8l-.4 1.6z"/>
<path d="M181.6 183.7l.4 1.5h-.8z"/>
</g>
<path d="M179.6 183.7h4M181.6 180.5v3.2" fill="none" stroke="#373435" stroke-width=".21"/>
<g fill="#373435">
<path d="M181.2 182.1h.8l-.4 1.6z"/>
<path d="M181.6 180.5l.4 1.5h-.8z"/>
</g>
<path d="M183.9 20.3h-2.1l-4.8 4.9" fill="none" stroke="#373435" stroke-width=".21"/>
<path d="M177.8 23.8l.6 .6-1.4 .8z" fill="#373435"/>
<path d="M137.7 103.5h33.6" fill="none" stroke="#373435" stroke-width=".21"/>
<g fill="#373435">
<path d="M169.7 103.1l1.6 .4-1.6 .3z"/>
<path d="M137.7 103.5l1.5-.4v.7z"/>
</g>
<path d="M137.7 101.5v4M171.3 101.5v4" fill="none" stroke="#373435" stroke-width=".21"/>
<path d="M130.5 78h48v12.9a6.3 6.3 0 0 1-6.3 6.3h-35.4a6.3 6.3 0 0 1-6.3-6.3z" fill-rule="evenodd" fill="#225b34"/>
<path d="M132.3 27a6.3 6.3 0 0 1 4.5-1.8h35.4a6.3 6.3 0 0 1 6.3 6.3v46.5h-48v-46.5a6.3 6.3 0 0 1 1.8-4.5z" fill-rule="evenodd" fill="#9b5019"/>
<g fill="#fefefe">
<path d="M131.4 78h46.1v12.9a5.4 5.4 0 0 1-5.3 5.3h-35.4a5.4 5.4 0 0 1-5.4-5.3z" fill-rule="evenodd"/>
<path d="M133 27.7a5.3 5.3 0 0 1 3.8-1.6h35.4a5.4 5.4 0 0 1 5.3 5.4v46.5h-46.1v-46.5a5.3 5.3 0 0 1 1.6-3.8z" fill-rule="evenodd"/>
</g>
<path d="M132.4 78h44.1v12.9a4.4 4.4 0 0 1-4.3 4.3h-35.4a4.4 4.4 0 0 1-4.4-4.3z" fill-rule="evenodd" fill="#225b34"/>
<path d="M133.9 28.1a4.4 4.4 0 0 1 2.9-1h35.4a4.4 4.4 0 0 1 4.3 4.4v46.5h-44.1v-46.5a4.4 4.4 0 0 1 1.5-3.4z" fill-rule="evenodd" fill="#9b5019"/>
<path d="M153.9 29.4h.1a.61 .61 0 0 1 1 0l6.3 7.7a.64 .64 0 0 1 .1 .8 .64 .64 0 0 1-.7 .3l-4.6-1.1 .5 8.1h-4.3l.6-8.1-4.7 1.1a.64 .64 0 0 1-.7-.3 .64 .64 0 0 1 .1-.8z" fill-rule="evenodd" fill="#fefefe"/>
<path d="M137.7 47.6h33.6v27.2h-33.6z" fill="none" stroke="#fefefe" stroke-width=".21" stroke-dasharray=".8 .5" stroke-linecap="butt"/>
<path d="M127 97.2v3.8" fill="none" stroke="#373435" stroke-width=".21"/>
<path d="M127 97.2l.3 1.5h-.7z" fill="#373435"/>
<path d="M127 26.7v4.1" fill="none" stroke="#373435" stroke-width=".21"/>
<path d="M127 26.7l.3 1.5h-.7z" fill="#373435"/>
<path d="M127 21.4v3.8" fill="none" stroke="#373435" stroke-width=".21"/>
<path d="M126.6 23.7h.7l-.3 1.5z" fill="#373435"/>
<path d="M127 92.1v4.3" fill="none" stroke="#373435" stroke-width=".21"/>
<path d="M126.6 94.9h.7l-.3 1.5z" fill="#373435"/>
<path d="M121.2 25.2v72M125 26.7h4M125 96.4h4" fill="none" stroke="#373435" stroke-width=".21"/>
<g fill="#373435">
<path d="M120.8 95.7h.8l-.4 1.5z"/>
<path d="M121.2 25.2l.4 1.5h-.8z"/>
</g>
<path d="M118.9 25.2h10.1M147.4 20.6h14.1M118.9 97.2h10.1" fill="none" stroke="#373435" stroke-width=".21"/>
<g fill="#373435">
<path d="M160 20.2l1.5 .4-1.5 .4z"/>
<path d="M147.4 20.6l1.5-.4v.8z"/>
</g>
<path d="M130.5 14.1h48M147.4 18.6v4M161.5 18.6v4" fill="none" stroke="#373435" stroke-width=".21"/>
<g fill="#373435">
<path d="M176.9 13.7l1.6 .4-1.6 .4z"/>
<path d="M130.5 14.1l1.5-.4v.8z"/>
</g>
<path d="M130.5 12.1v4M178.5 12.1v4M180.2 78h4M180.2 74.8h4M182.2 74.8v3.2" fill="none" stroke="#373435" stroke-width=".21"/>
<g fill="#373435">
<path d="M181.9 76.5h.7l-.4 1.5z"/>
<path d="M182.2 74.8l.4 1.5h-.7z"/>
</g>
<path d="M182.2 47.6v27.2" fill="none" stroke="#373435" stroke-width=".21"/>
<g fill="#373435">
<path d="M181.9 73.3h.7l-.4 1.5z"/>
<path d="M182.2 47.6l.4 1.5h-.7z"/>
</g>
<path d="M182.2 29.2v16M180.2 45.2h4" fill="none" stroke="#373435" stroke-width=".21"/>
<g fill="#373435">
<path d="M181.9 43.7h.7l-.4 1.5z"/>
<path d="M182.2 29.2l.4 1.5h-.7z"/>
</g>
<path d="M180.2 29.2h4M180.2 25.2h4M182.2 25.2v4M180.2 47.6h4M182.2 45.2v2.4" fill="none" stroke="#373435" stroke-width=".21"/>
<g fill="#373435">
<path d="M181.9 27.7h.7l-.4 1.5z"/>
<path d="M182.2 25.2l.4 1.5h-.7z"/>
</g>
<path d="M180.2 97.2h4M180.2 92.4h4M182.2 92.4v4.8" fill="none" stroke="#373435" stroke-width=".21"/>
<g fill="#373435">
<path d="M181.9 95.7h.7l-.4 1.5z"/>
<path d="M182.2 92.4l.4 1.5h-.7z"/>
</g>
<path d="M182.2 81.2v11.2" fill="none" stroke="#373435" stroke-width=".21"/>
<g fill="#373435">
<path d="M181.9 90.9h.7l-.4 1.5z"/>
<path d="M182.2 81.2l.4 1.5h-.7z"/>
</g>
<path d="M182.2 78v3.2M180.2 81.2h4" fill="none" stroke="#373435" stroke-width=".21"/>
<g fill="#373435">
<path d="M181.9 79.7h.7l-.4 1.5z"/>
<path d="M182.2 78l.4 1.5h-.7z"/>
</g>
<g font-size="17.6" fill="#ed3237">
<text x="35.4" y="265.3" transform="rotate(-28 35.4 265.3)">SUPERSEDED BY</text>
<text x="76.2" y="266" transform="rotate(-28 76.2 266)">G8-9-Q01</text>
<text x="95.4" y="278.1" transform="rotate(-28 95.4 278.1)">(02/23)</text>
</g>
<g font-size="11.2" fill="#f7d417">
<text x="46.4" y="92.5">A3</text>
<text x="145.7" y="92.4">A1</text>
<text x="45.4" y="194.9">A4</text>
<text x="144" y="194.9">A7</text>
</g>
<text font-size="9.6" fill="#fefefe" x="140" y="143.7">END</text>
<g font-size="6" fill="#373435">
<text x="123.3" y="253.5">MARKER PLATES</text>
<text x="119.6" y="260.2">(ONE LOGO)(LOGO)</text>
<text x="174" y="273">TC2031_2</text>
</g>
<text font-size="5.7" fill="#373435" x="98.3" y="246.9">STATE STRATEGIC TOURING ROUTE</text>
<g font-size="4.2" fill="#373435">
<text x="100.6" y="267.2">APPROVED AS OFFICIAL TRAFFIC SIGN</text>
<text x="174.7" y="285.6">E</text>
<text x="180.8" y="285.6">F</text>
</g>
<g font-size="3.9" fill="#373435">
<text x="31.4" y="108.9">Note: Arrow may be left or right.</text>
<text x="19.7" y="213.3">Colour Legend</text>
<text x="26.6" y="219.8">Retroreflective white</text>
<text x="26.6" y="225.9">Retroreflective brown</text>
<text x="26.6" y="232">Retroreflective yellow</text>
<text x="26.6" y="238.1">Retroreflective green</text>
</g>
<g font-size="3.5" fill="#373435">
<text x="84" y="213.8">Notes:</text>
<text x="84" y="218.6">1. State Strategic Touring Route logos to be sized to the first reached</text>
<text x="84" y="227.2">2. Insert appropriate national route marker, e.g. A3.</text>
<text x="88.9" y="222.5">maximum horizontal or vertical limits.</text>
<text x="84" y="232">3. See page 3 for examples.</text>
<text x="21.6" y="267.9">Department of Transport and Main Roads</text>
<text x="17.7" y="271.8">Infrastructure Management &amp; Delivery Division</text>
<text x="16.7" y="280.6">Designed</text>
<text x="42.7" y="280.6">Checked</text>
<text x="69.7" y="280.6">Scale</text>
<text x="98.5" y="281.3">PRINCIPAL ENGINEER</text>
<text x="154.7" y="276.2">07/03/17</text>
<text x="157.4" y="281.2">Date</text>
<text x="178.4" y="278.9">Page 2 of 3</text>
<text x="17" y="284.8">RH 2/14</text>
<text x="42.7" y="284.8">DJ 1/15</text>
<text x="69.7" y="285.2">Not to Scale</text>
<text x="98.5" y="284.8">(Traffic Engineering)</text>
</g>
<g font-size="3.4" fill="#373435">
<text x="54.5" y="12.8" transform="rotate(1 54.5 12.8)">600</text>
<text x="151.7" y="12.8" transform="rotate(1 151.7 12.8)">600</text>
<text x="54.5" y="19.8" transform="rotate(1 54.5 19.8)">201</text>
<text x="87.1" y="21.5">R75</text>
<text x="151.7" y="19.3" transform="rotate(1 151.7 19.3)">176</text>
<text x="184.4" y="21.4">R75</text>
<text x="86.2" y="28.9" transform="rotate(1 86.2 28.9)">60</text>
<text x="183.6" y="28.3" transform="rotate(1 183.6 28.3)">50</text>
<text x="28.1" y="34">20</text>
<text x="125.3" y="33.9">20</text>
<text x="86.2" y="38.3" transform="rotate(1 86.2 38.3)">176</text>
<text x="183.6" y="37.4" transform="rotate(1 183.6 37.4)">201</text>
<text x="86.2" y="47.2" transform="rotate(1 86.2 47.2)">44</text>
<text x="184.2" y="47.6" transform="rotate(1 184.2 47.6)">29</text>
<text x="17.3" y="62.5">900</text>
<text x="86.2" y="62.6" transform="rotate(1 86.2 62.6)">340 max.</text>
<text x="114.5" y="62.4">900</text>
<text x="183.6" y="62.4" transform="rotate(1 183.6 62.4)">340 max.</text>
<text x="86.2" y="77.7" transform="rotate(1 86.2 77.7)">40 min.</text>
<text x="183.6" y="77.5" transform="rotate(1 183.6 77.5)">40 min.</text>
<text x="86.2" y="80.9" transform="rotate(1 86.2 80.9)">40</text>
<text x="183.6" y="80.7" transform="rotate(1 183.6 80.7)">40</text>
<text x="86.2" y="88.1" transform="rotate(1 86.2 88.1)">140EM</text>
<text x="183.6" y="87.9" transform="rotate(1 183.6 87.9)">140EM</text>
<text x="27.9" y="91.5">10</text>
<text x="125.2" y="91.3">10</text>
<text x="183.6" y="95.9" transform="rotate(1 183.6 95.9)">60</text>
<text x="86.2" y="96.1" transform="rotate(1 86.2 96.1)">60</text>
<text x="50.3" y="102.3" transform="rotate(1 50.3 102.3)">420 max.</text>
<text x="147.6" y="102.2" transform="rotate(1 147.6 102.2)">420 max.</text>
<text x="54.5" y="115.2" transform="rotate(1 54.5 115.2)">600</text>
<text x="54.5" y="121.9" transform="rotate(1 54.5 121.9)">320</text>
<text x="87.1" y="123.8">R75</text>
<text x="151.7" y="120.3" transform="rotate(1 151.7 120.3)">600</text>
<text x="184.4" y="123.8">R75</text>
<text x="86.2" y="131.3" transform="rotate(1 86.2 131.3)">60</text>
<text x="28.1" y="136.4">20</text>
<text x="125.3" y="136.4">20</text>
<text x="183" y="132" transform="rotate(1 183 132)">80</text>
<text x="86.2" y="140.7" transform="rotate(1 86.2 140.7)">176</text>
<text x="183" y="140" transform="rotate(1 183 140)">120EM</text>
<text x="86.2" y="149.5" transform="rotate(1 86.2 149.5)">44</text>
<text x="183" y="148" transform="rotate(1 183 148)">80</text>
<text x="17.3" y="164.8">900</text>
<text x="86.2" y="164.9" transform="rotate(1 86.2 164.9)">340 max.</text>
<text x="114.5" y="164.8">900</text>
<text x="183" y="164.9" transform="rotate(1 183 164.9)">340 max.</text>
<text x="86.2" y="180" transform="rotate(1 86.2 180)">40 min.</text>
<text x="86.2" y="183.2" transform="rotate(1 86.2 183.2)">40</text>
<text x="183" y="180" transform="rotate(1 183 180)">40 min.</text>
<text x="183" y="183.2" transform="rotate(1 183 183.2)">40</text>
<text x="86.2" y="190.4" transform="rotate(1 86.2 190.4)">140EM</text>
<text x="183" y="190.4" transform="rotate(1 183 190.4)">140EM</text>
<text x="27.9" y="193.8">10</text>
<text x="125.2" y="193.8">10</text>
<text x="86.2" y="198.4" transform="rotate(1 86.2 198.4)">60</text>
<text x="183" y="198.4" transform="rotate(1 183 198.4)">60</text>
<text x="50.3" y="204.6" transform="rotate(1 50.3 204.6)">420 max.</text>
<text x="147.6" y="204.6" transform="rotate(1 147.6 204.6)">420 max.</text>
</g>
<g font-size="3.4" fill="#fefefe">
<text x="53.5" y="62.2">Logo</text>
<text x="150.8" y="62">Logo</text>
<text x="53.5" y="164.5">Logo</text>
<text x="150.8" y="164.5">Logo</text>
</g>
</svg>
